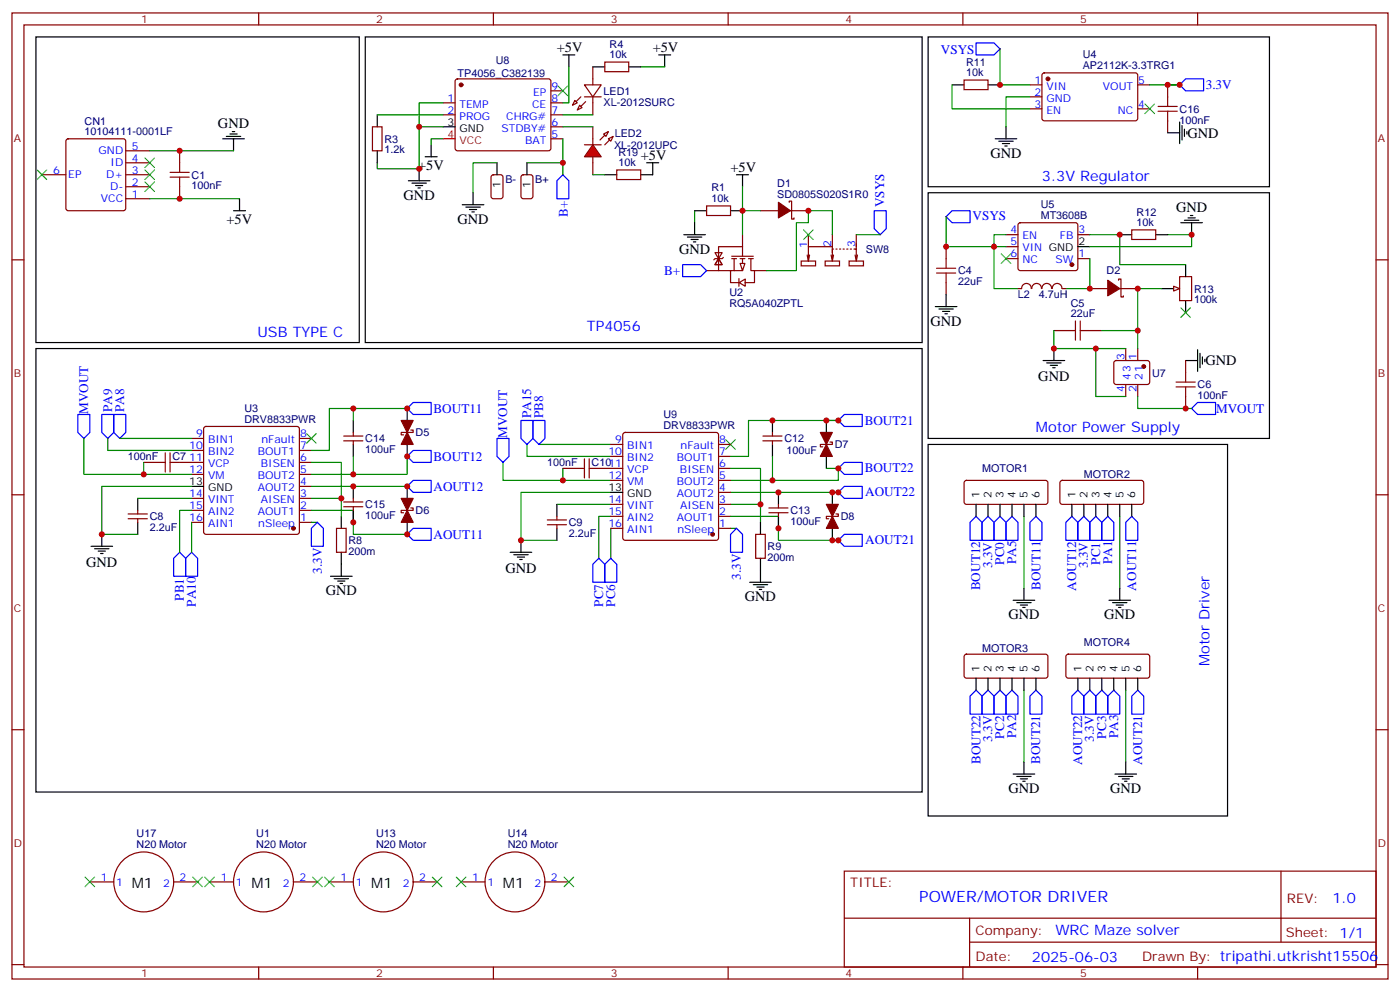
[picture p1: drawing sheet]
<svg xmlns="http://www.w3.org/2000/svg" width="412mm" height="292mm" viewBox="0 0 412 292" stroke-linecap="round" stroke-linejoin="round" font-family="sans-serif">
<g fill="none" stroke="#870000" stroke-width=".35">
<path d="M3.5 3.8h405.4v284.3h-405.4zM7.1 7.3h398.2v277.3h-398.2zM76.2 3.8v3.5M145.3 3.8v3.5M214.5 3.8v3.5M283.6 3.8v3.5M352.8 3.8v3.5M284 23.6h7v2.8h-7zM303.4 25h3.5M303.4 28.5h3.5M303.4 32h3.5M307.2 21.7l.4-.3 27.1 .1 .4 .7v12.9l-.7 .5-27.1-.1-.4-.6v-12.7z"/>
<path d="M335.1 25h3.6M335.1 32h3.6M3.5 76.5h3.6M278.7 72.6v3.5M296.3 76.1h3.6M296.3 69.1h3.6M296.3 72.6h3.6M300.1 65.8l.5-.3h16.2l.5 .3 .2 .5v12.7l-.2 .5-.5 .2h-16.2l-.5-.3-.2-.4v-12.7zM317.5 76.1h3.5M317.5 69.1h3.5M333.4 67.7h7v2.8h-7zM405.3 76.5h3.6"/>
<path d="M278.7 83.2v3.5M347.5 81.4h3.5v7.1h-3.5zM3.5 145.6h3.6M405.3 145.6h3.6M3.5 214.8h3.6M405.3 214.8h3.6M248.7 256.4h156.6v28.2h-156.6zM377.3 256.4v20.9M248.7 270.2h156.5M285.6 277.3h119.6M285.6 270.2v14.2M3.5 283.9h3.6"/>
<path d="M76.2 284.6v3.5M145.3 284.6v3.5M214.5 284.6v3.5M283.6 284.6v3.5M352.8 284.6v3.5M405.3 283.9h3.6"/>
</g>
<g fill="none" stroke="#000" stroke-width=".35">
<path d="M10.6 10.9h95.2v89.9h-95.2zM107.6 10.9h164v89.9h-164zM273.4 10.9h100.5v44.1h-100.5zM67.7 39.4h2.1M68.4 38.7h.7M280.5 25h3.5M291 25h3.6M296.3 37.3v3.6M65.6 40.9h6.4M66.7 40.1h4.2M68.8 40.9v3.5M293.2 40.9h6.3"/>
<path d="M294.2 41.6h4.2M295.3 42.3h2.1M296 43h.7M317.5 72.6h3.5M329.8 69.1h3.6M340.4 69.1h3.6M347.8 65.5h6.4M348.9 64.8h4.2M349.2 77.9v3.5M350 64.1h2.1M350.7 63.4h.7M351 65.5v3.6"/>
<path d="M275.5 90.2h6.4M276.6 90.9h4.2M277.6 91.7h2.2M278.3 92.4h.7M278.7 86.7v3.5M342.2 84.9h3.5M349.2 88.5v3.5"/>
</g>
<g fill="#870000" stroke="#870000" stroke-width=".35">
<circle cx="308.7" cy="23.2" r=".53"/>
<circle cx="315.7" cy="77.9" r=".53"/>
</g>
<path d="M287.5 12.6h5.3l1.8 1.8-1.8 1.8h-5.3zM347.5 25l1.7-1.8h5.3v3.5h-5.3zM278.7 63.8l1.8-1.8h5.3v3.5h-5.3z" fill="none" stroke="#00f" stroke-width=".35"/>
<path d="M294.6 14.4v10.6h8.8M280.5 25v7h22.9M303.4 28.5h-7.1v8.8M338.7 25h8.8M296.3 72.6h-3.5v12.3h7.1M296.3 69.1h-3.5v3.5M321 76.1v8.8h-7M344 69.1h7v3.5h-30" fill="none" stroke="#008700" stroke-width=".35"/>
<path d="M337.3 30.6l2.8 2.8M340.1 30.6l-2.8 2.8M294.9 74.7l2.8 2.8M297.7 74.7l-2.8 2.8" fill="none" stroke="#3c3" stroke-width=".35"/>
<path d="M275.9 79h5.6M278.7 76.1v2.9M275.9 80.4h5.6M278.7 80.4v2.8" fill="none" stroke="#a10000" stroke-width=".35"/>
<path d="M345.7 84.2l1.8 .7-1.8 .8z" fill="#f0f0f0" stroke="#870000" stroke-width=".35"/>
<path d="M130.5 37.3h-7v12.4h-12.4v-1.8M130.5 40.9h-3.5v1.7M278.7 63.8v8.8h14.1M321 69.1h8.8v8.8h19.4M310.4 97.3v5.3h21.2M335.1 97.3v5.3M342.2 84.9h-7.1v12.4h-10.5M322.8 102.6v14.1h8.8M335.1 116.7v3.5h15.9" fill="none" stroke="#008700" stroke-width=".35"/>
<path d="M164.4 25.3l2.8 2.9M167.2 25.3l-2.8 2.9M347.8 90.6l2.9 2.8M350.7 90.6l-2.9 2.8" fill="none" stroke="#3c3" stroke-width=".35"/>
<g fill="#870000" stroke="#870000" stroke-width=".35">
<path d="M326.3 82.5l3.5 2.4-3.5 2.2z"/>
<path d="M171.1 31.3l1.4-1.4z"/>
<path d="M171.1 28.5l-1.4 1.4z"/>
<path d="M176.7 41.2l1.5-1.4z"/>
<path d="M179.6 41.2l-1.4 1.4z"/>
<circle cx="336.9" cy="107.9" r=".53"/>
<circle cx="135.8" cy="25" r=".53"/>
</g>
<g fill="none" stroke="#870000" stroke-width=".35">
<path d="M174.6 19.7v5.3M109.7 37.3h2.8v7.1h-2.8zM130.5 30.3h3.6M130.5 33.8h3.6M134.3 23.4l.5-.2h26.8l.5 .2 .2 .5-.1 20-.6 .5-27.1-.1-.4-.6v-19.8zM162.3 30.3h3.5M162.3 33.8h3.5M162.3 37.3h3.5M162.3 26.7h3.5M169.3 29.6l.7 .7-1.4 .7zM170.7 31l.7 .7-1.4 .7zM172.2 25h4.9l-2.5 3.5z"/>
<path d="M172.2 28.5h4.9M174.6 28.5v5.3M177.8 39.4l1.4-.7-.7 1.4zM162.3 40.9h3.5M172.2 42.6h4.9M174.6 40.9v1.7M174.6 46.1v1.8M179.2 40.9l1.4-.8-.7 1.5zM310.4 97.3h3.6M321 84.9h5.3M321 97.3h3.6M329.5 82.5v-.4h.7v5.3h.7v-.3"/>
<path d="M329.8 84.9h5.3M328.3 106.3l.5-.2 9.4 .1 .5 .6-.1 5.9-.6 .5-9.5-.1-.4-.6v-5.7zM331.6 102.6v3.5M331.6 113.2v3.5M335.1 102.6v3.5M335.1 113.2v3.5"/>
</g>
<g fill="none" stroke="#000" stroke-width=".35">
<path d="M165.8 16.2h3.5M167.6 16.2v3.5M111.1 33.8v3.5M130.5 37.3h3.6M111.1 44.4v3.5M120.3 53.2h6.3M121.4 53.9h4.2M122.4 54.6h2.1M123.1 55.3h.7M123.5 49.7v3.5M125.2 46.1h3.6M127 42.6v3.5"/>
<path d="M273.4 56.7h100.5v72.3h-100.5zM307.3 106.1h6.3M308.3 106.8h4.3M309.4 107.5h2.1M310.1 108.2h.7M310.4 102.6v3.5"/>
</g>
<path d="M314 97.3h2.8M316.8 94.5v5.6M318.2 94.5v5.6M318.2 97.3h2.8" fill="none" stroke="#a10000" stroke-width=".35"/>
<path d="M351 120.2l1.8-1.7h5.3v3.5h-5.3z" fill="none" stroke="#00f" stroke-width=".35"/>
<path d="M130.5 40.9h3.6" fill="none" stroke="#f00" stroke-width=".35"/>
<path d="M174.6 42.6l2.5 3.5h-4.9z" fill="#f33" stroke="#870000" stroke-width=".35"/>
<g fill="none" stroke="#870000" stroke-width=".35">
<path d="M174.6 37.3v3.6M144.9 51.6l.4-.2h2.2l.6 .5 .1 5.9-.5 .6-2.4 .1-.6-.5-.1-5.9zM153.7 51.6l.5-.2h2.1l.6 .5 .1 5.9-.5 .6-2.3 .1-.7-.5v-5.9zM174.6 47.9v3.5M208.1 79.7h3.6M210.6 74.4h2.1l-1 1.7zM211.7 76.1l1 1.8h-2.1zM213.1 75.8l-.4 .3h-2.1l-.3 .4M215.5 76.1h1.5M215.5 75.4h6.4M216.3 76.1v3.6M218 76.1h1.4"/>
<path d="M218.7 75.4v-2.8h-7v7.1h3.5M218.7 76.1v3.6h-3.5v3.5h2.5M218.7 69.1v3.5M220.5 76.1h1.4M221.2 76.1v3.6h1v3.5h-2.8M222.2 79.7h3.6M217.7 82v2.3M217.7 83.2l1.8-1.1v2.1z"/>
</g>
<path d="M167.6 19.7v10.6h-1.8M111.1 33.8h19.4M130.5 30.3h-7v7M165.8 33.8h8.8M165.8 37.3h8.8M146.4 47.9h-7.1v8.8" fill="none" stroke="#008700" stroke-width=".35"/>
<path d="M194 16.2h3.6M195.8 16.2v3.5M139.3 56.7v3.6M146.4 47.9v3.5M155.2 47.9v3.5M190.5 47.9h3.5M192.3 47.9v3.5M136.2 60.3h6.3M137.2 61h4.3M138.3 61.7h2.1M139 62.4h.7" fill="none" stroke="#000" stroke-width=".35"/>
<path d="M165.8 51.4l1.8 1.8v5.3h-3.6v-5.3z" fill="none" stroke="#00f" stroke-width=".35"/>
<path d="M218 77.5h1.4l-.7 2.2z" fill="#fff" stroke="#870000" stroke-width=".35"/>
<g fill="none" stroke="#000" stroke-width=".35">
<path d="M174.6 19.7h3.6M185.2 19.7h3.5M344 39.1h3.5M347.5 35.9v6.4M348.2 37v4.2M348.9 38v2.1M349.6 38.7v.7M70.6 58.5v3.5M178.2 51.4h3.5M188.7 51.4h3.6M217 51.4h3.5M218.7 51.4v3.6"/>
<path d="M68.8 62h3.5M201.4 69.1h6.4M202.5 69.8h4.2M203.6 70.5h2.1M204.3 71.2h.7M204.6 65.5v3.6M204.6 62h3.5M215.2 62h3.5M10.6 102.6h261v130.5h-261zM349.2 106.1h3.6M352.8 102.9v6.4M353.5 104v4.2"/>
<path d="M354.2 105.1v2.1M354.9 105.8v.7M104.1 123.8v3.5M104.1 130.8v3.5M119.9 120.2v3.6M119.9 130.8v3.5M227.5 123.8v3.5M227.5 130.8v3.5M243.4 123.8v3.5M243.4 134.3v3.6M273.4 130.8h88.2v109.4h-88.2zM30 157.3v3.5"/>
<path d="M40.6 146.7v3.5M40.6 153.7v3.6M56.4 143.2h3.6M100.5 152v3.5M104.1 143.2v3.5M104.1 150.2v3.5M119.9 143.2v3.5M119.9 153.7v3.6M153.5 159v3.6M164 148.4v3.6M164 155.5v3.5M179.9 144.9h3.5"/>
<path d="M224 153.7v3.6M229.3 144.9v3.5M229.3 152v3.5M245.2 144.9v3.5M245.2 155.5v3.5M287.5 148.4v3.6M291 148.4v3.6M294.6 148.4v3.6M298.1 148.4v3.6M301.6 148.4v3.6M305.2 148.4v3.6M315.7 148.4v3.6"/>
<path d="M319.3 148.4v3.6M322.8 148.4v3.6M326.3 148.4v3.6M329.8 148.4v3.6M333.4 148.4v3.6M26.8 160.8h6.4M27.9 161.5h4.2M28.9 162.2h2.1M29.6 162.9h.7M97.4 169.6h6.3M98.4 170.3h4.3M99.5 171h2.1"/>
<path d="M100.2 171.7h.7M100.5 162.6v7M150.3 162.6h6.3M151.3 163.3h4.3M152.4 164h2.1M153.1 164.7h.7M220.8 171.4h6.4M221.9 172.1h4.2M223 172.8h2.1M223.7 173.5h.7M224 164.3v7.1M298.4 176.7h6.4"/>
<path d="M299.5 177.4h4.2M300.6 178.1h2.1M301.3 178.8h.7M301.6 173.1v3.6M326.7 176.7h6.3M327.7 177.4h4.3M328.8 178.1h2.1M329.5 178.8h.7M329.8 173.1v3.6M287.5 199.6v3.5M291 199.6v3.5M294.6 199.6v3.5"/>
<path d="M298.1 199.6v3.5M301.6 199.6v3.5M305.2 199.6v3.5M317.5 199.6v3.5M321 199.6v3.5M324.6 199.6v3.5M328.1 199.6v3.5M331.6 199.6v3.5M335.1 199.6v3.5M298.4 227.8h6.4M299.5 228.5h4.2M300.6 229.2h2.1"/>
<path d="M301.3 229.9h.7M301.6 224.3v3.5M328.4 227.8h6.4M329.5 228.5h4.2M330.6 229.2h2.1M331.3 229.9h.7M331.6 224.3v3.5"/>
</g>
<g fill="none" stroke="#008700" stroke-width=".35">
<path d="M188.7 19.7h7.1M344 25h3.5M44.1 44.4h24.7M44.1 58.5h26.5M155.2 47.9h10.6M165.8 40.9v10.5M174.6 51.4h3.6M218.7 55v7M204.6 62v3.5M224 62h-5.3v7.1M245.2 69.1v-7.1h-7.1v3.5h-3.5v14.2h-8.8M252.2 69.1h7.1"/>
<path d="M24.7 129v10.6h31.7M31.7 129v3.6h24.7M35.3 129h21.1M42.3 136.1v3.5M91.7 136.1h8.8v10.6M104.1 120.2v3.6M104.1 134.3v5.3M119.9 134.3v5.3h-28.2M119.9 120.2h-22.9v12.4h-5.3M148.2 136.1v5.3h31.7M155.2 130.8v3.5h24.7M158.7 130.8h21.2"/>
<path d="M165.8 137.9v3.5M215.2 137.9h8.8v10.5M227.5 134.3v7.1M243.4 137.9h3.5v3.5h-31.7M243.4 123.8h3.5h-26.4v10.5h-5.3M40.6 146.7h15.8M56.4 143.2h-26.4v14.1h10.6M56.4 150.2h-3.5v12.4M56.4 153.7v8.9M91.7 146.7h8.8v5.3M91.7 150.2h12.4v7.1h15.8M91.7 143.2h28.2"/>
<path d="M91.7 153.7h1.8M164 148.4h15.9M179.9 152h-3.5v12.3M179.9 144.9h-26.4v14.1h10.5M179.9 155.5v8.8M215.2 148.4h8.8v5.3M215.2 152h14.1v7h17.6h-1.7M215.2 155.5h1.8M215.2 144.9h31.7M301.6 152v21.1M329.8 152v21.1M301.6 203.1v21.2"/>
<path d="M331.6 203.1v21.2"/>
</g>
<g fill="none" stroke="#870000" stroke-width=".35">
<path d="M178.2 18.3h7v2.8h-7zM344 25v3.5M344 35.6v3.5M12.3 51.4h7.1M19.6 41.1l.5-.2h16.2l.5 .2 .2 .5v19.7l-.2 .5-.5 .2h-16.2l-.5-.2-.2-.5v-19.7zM37 51.4h7.1M37 58.5h7.1M37 55h7.1M37 47.9h7.1M37 44.4h7.1M52.9 44.4v3.5M52.9 55v3.5"/>
<path d="M181.7 50h7v2.8h-7zM232.5 59.5v-.3h.7v5.3h.7v-.4M208.1 60.6h7.1v2.8h-7.1zM224 62h5.3M232.8 62h5.3M236 76.8h4.2v1.4h-4.2zM237.8 75.1l.3 1.7M238.1 69.1v3.5M238.5 75.1l-.4 1.7M243.1 76.8h4.2v1.4h-4.2zM244.8 75.1l.4 1.7 .3-1.7M245.2 72.6h-7.1v4.2"/>
<path d="M245.2 69.1v5.3M245.5 73.3h-.3v2.8M246.2 73.3h.4M247.3 73.3h.3M248.4 73.3h.3M249.4 73.3h.4M250.1 76.8h4.3v1.4h-4.3zM250.5 73.3h.3M251.5 73.3h.7v2.8M251.9 75.1l.3 1.7 .4-1.7M252.2 69.1v4.4M299.9 84.9h1"/>
<path d="M301 84.9a1.41 1.41 0 0 1 1.4-1.5 1.41 1.41 0 0 1 1.4 1.5M304 84.9a1.41 1.41 0 0 1 1.4-1.5 1.41 1.41 0 0 1 1.4 1.5M306.9 84.9a1.41 1.41 0 0 1 1.4-1.5 1.41 1.41 0 0 1 1.4 1.5M310 84.9a1.41 1.41 0 0 1 1.4-1.5 1.41 1.41 0 0 1 1.4 1.5M312.9 84.9h1.1M349.2 106.1v3.5M349.2 116.7v3.5M42.3 136.1h3.6M52.9 136.1h7.1M56.4 139.6h3.6M56.4 132.6h3.6M56.4 129h3.6"/>
<path d="M60.2 125.7l.5-.2h26.8l.5 .2 .2 .5v30.4l-.2 .5-.5 .2h-26.8l-.5-.3-.2-.4v-30.4zM88.2 139.6h3.5M88.2 136.1h3.5M88.2 132.6h3.5M88.2 129h3.5M101.2 129.8h5.7M101.2 128.3h5.7M104.1 127.3v1M104.1 129.8v1M121 126.6h.7v.7h-3.5v.7h.7M165.8 137.9h3.5M176.4 137.9h7"/>
<path d="M179.9 134.3h3.5M179.9 130.8h3.5M183.7 127.5l.4-.2h26.9l.5 .2 .2 .5v30.3l-.3 .5-.4 .2h-26.9l-.4-.2-.3-.5v-30.3zM211.7 137.9h3.5M211.7 134.3h3.5M211.7 130.8h3.5M224.7 129.8h5.7M224.7 128.3h5.7M227.5 127.3v1M227.5 129.8v1M244.5 130.1h.7v.7h-3.5v.7h.7M37.7 152.7h5.7"/>
<path d="M37.7 151.3h5.7M40.6 150.2v1.1M40.6 152.7v1M56.4 153.7h3.6M56.4 150.2h3.6M56.4 146.7h3.6M88.2 153.7h3.5M88.2 150.2h3.5M88.2 146.7h3.5M88.2 143.2h3.5M99.1 155.5h2.9v7.1h-2.9zM101.2 149.2h5.7"/>
<path d="M101.2 147.7h5.7M104.1 146.7v1M104.1 149.2v1M121 149.5h.7v.7h-3.5v.7h.7M161.2 154.4h5.7M161.2 153h5.7M164 152v1M164 154.4v1.1M179.9 155.5h3.5M179.9 152h3.5M179.9 148.4h3.5M179.9 141.4h3.5"/>
<path d="M211.7 155.5h3.5M211.7 152h3.5M211.7 148.4h3.5M211.7 144.9h3.5M211.7 141.4h3.5M222.6 157.3h2.8v7h-2.8zM226.5 150.9h5.6M226.5 149.5h5.6M229.3 148.4v1.1M229.3 150.9v1.1M246.2 151.3h.7v.7h-3.5v.7h.7M284.2 141.6l.5-.2h23.5l.5 .7-.1 5.9-.6 .4h-23.6l-.4-.7v-5.6z"/>
<path d="M312.4 141.6l.5-.2h23.6l.4 .7-.1 5.9-.6 .4h-23.6l-.4-.7v-5.6zM284.2 192.8l.5-.3 23.5 .1 .5 .7-.1 5.9-.6 .4-23.6-.1-.4-.6v-5.6zM314.2 192.8l.5-.3 23.5 .1 .5 .7-.1 5.9-.6 .4-23.6-.1-.4-.6v-5.6zM26.5 259.6h7M51.2 259.6h7M61.7 259.6h7.1M86.4 259.6h7.1M97 259.6h7.1M121.7 259.6h7.1M135.8 259.6h7.1M160.5 259.6h7.1"/>
<circle cx="42.3" cy="259.6" r="8.8"/>
<circle cx="77.6" cy="259.6" r="8.8"/>
<circle cx="112.9" cy="259.6" r="8.8"/>
<circle cx="151.7" cy="259.6" r="8.8"/>
</g>
<g fill="#870000" stroke="#870000" stroke-width=".35">
<path d="M229.3 59.5l3.5 2.5-3.5 2.1z"/>
<path d="M118.2 123.8h3.5l-1.8 3.5z"/>
<path d="M119.9 127.3l1.8 3.5h-3.5z"/>
<path d="M118.2 146.7h3.5l-1.8 3.5z"/>
<path d="M119.9 150.2l1.8 3.5h-3.5z"/>
<path d="M241.7 127.3h3.5l-1.8 3.5z"/>
<path d="M243.4 130.8l1.8 3.5h-3.5z"/>
<path d="M243.4 148.4h3.5l-1.7 3.6z"/>
<path d="M245.2 152l1.7 3.5h-3.5z"/>
<circle cx="86.4" cy="155.5" r=".53"/>
<circle cx="209.9" cy="157.3" r=".53"/>
</g>
<g fill="none" stroke="#00f" stroke-width=".35">
<path d="M201.1 77.9h5.3l1.7 1.8-1.7 1.7h-5.3zM257.5 62h3.6v5.3l-1.8 1.8-1.8-1.8zM22.9 122h3.6v5.3l-1.8 1.7-1.8-1.7zM30 122h3.5v5.3l-1.8 1.7-1.7-1.7zM33.5 122h3.5v5.3l-1.7 1.7-1.8-1.7zM119.9 120.2l1.8-1.7h5.3v3.5h-5.3zM119.9 134.3l1.8-1.7h5.3v3.5h-5.3zM146.4 129h3.5v5.3l-1.7 1.8-1.8-1.8zM153.5 123.8h3.5v5.2l-1.8 1.8-1.7-1.8zM157 123.8h3.5v5.2l-1.8 1.8-1.7-1.8zM246.9 137.9l1.8-1.8h5.3v3.5h-5.3zM246.9 123.8l1.8-1.8h5.3v3.5h-5.3z"/>
<path d="M93.5 153.7l1.7 1.8v5.3h-3.5v-5.3zM119.9 143.2l1.8-1.8h5.3v3.5h-5.3zM119.9 157.3l1.8-1.8h5.3v3.5h-5.3zM217 155.5l1.7 1.8v5.3h-3.5v-5.3zM246.9 159l1.8-1.7h5.3v3.5h-5.3zM246.9 144.9l1.8-1.7h5.3v3.5h-5.3zM287.5 152l1.8 1.7v5.3h-3.5v-5.3zM291 152l1.8 1.7v5.3h-3.5v-5.3zM294.6 152l1.7 1.7v5.3h-3.5v-5.3zM298.1 152l1.8 1.7v5.3h-3.6v-5.3zM303.4 153.7l1.8-1.7 1.7 1.7v5.3h-3.5zM315.7 152l1.8 1.7v5.3h-3.5v-5.3z"/>
<path d="M317.5 153.7l1.8-1.7 1.7 1.7v5.3h-3.5zM322.8 152l1.8 1.7v5.3h-3.6v-5.3zM326.3 152l1.8 1.7v5.3h-3.5v-5.3zM333.4 152l1.7 1.7v5.3h-3.5v-5.3zM52.9 162.6l1.8 1.7v5.3h-3.5v-5.3zM56.4 162.6l1.8 1.7v5.3h-3.5v-5.3zM176.4 164.3l1.8 1.8v5.3h-3.6v-5.3zM179.9 164.3l1.8 1.8v5.3h-3.5v-5.3zM287.5 203.1l1.8 1.8v5.3h-3.5v-5.3zM291 203.1l1.8 1.8v5.3h-3.5v-5.3zM294.6 203.1l1.7 1.8v5.3h-3.5v-5.3zM298.1 203.1l1.8 1.8v5.3h-3.6v-5.3z"/>
<path d="M305.2 203.1l1.7 1.8v5.3h-3.5v-5.3zM317.5 203.1l1.8 1.8v5.3h-3.6v-5.3zM321 203.1l1.8 1.8v5.3h-3.5v-5.3zM324.6 203.1l1.7 1.8v5.3h-3.5v-5.3zM328.1 203.1l1.7 1.8v5.3h-3.5v-5.3zM335.1 203.1l1.8 1.8v5.3h-3.5v-5.3z"/>
</g>
<g fill="none" stroke="#a10000" stroke-width=".35">
<path d="M341.1 31.3h5.7M341.1 32.7h5.7M344 28.5v2.8M344 32.7v2.9M50.1 50.7h5.6M50.1 52.1h5.6M52.9 47.9v2.8M52.9 52.1v2.9M346.4 112.5h5.7M346.4 113.9h5.7M349.2 109.6v2.9M349.2 113.9v2.8"/>
<path d="M45.9 136.1h2.8M48.7 133.3v5.6M50.1 136.1h2.8M50.1 133.3v5.6M169.3 137.9h2.9M172.2 135v5.7M173.6 137.9h2.8M173.6 135v5.7"/>
</g>
<g fill="none" stroke="#3c3" stroke-width=".35">
<path d="M10.9 50l2.9 2.8M13.8 50l-2.9 2.8M42.7 46.5l2.8 2.8M42.7 50l2.8 2.8M42.7 53.6l2.8 2.8M45.5 46.5l-2.8 2.8M45.5 50l-2.8 2.8M45.5 53.6l-2.8 2.8M236.7 67.7l2.8 2.8M239.5 67.7l-2.8 2.8M90.3 127.6l2.8 2.9M93.1 127.6l-2.8 2.9"/>
<path d="M213.8 129.4l2.8 2.8M216.6 129.4l-2.8 2.8M25 258.2l2.9 2.8M27.9 258.2l-2.9 2.8M56.8 258.2l2.8 2.8M59.6 258.2l-2.8 2.8M60.3 258.2l2.8 2.8M63.1 258.2l-2.8 2.8M92.1 258.2l2.8 2.8M94.9 258.2l-2.8 2.8M95.6 258.2l2.8 2.8M98.4 258.2l-2.8 2.8"/>
<path d="M127.4 258.2l2.8 2.8M130.2 258.2l-2.8 2.8M134.4 258.2l2.8 2.8M137.2 258.2l-2.8 2.8M166.2 258.2l2.8 2.8M169 258.2l-2.8 2.8"/>
</g>
<g fill="#c00">
<circle cx="294.6" cy="25" r=".88"/>
<circle cx="292.8" cy="72.6" r=".88"/>
<circle cx="278.7" cy="72.6" r=".88"/>
<circle cx="335.1" cy="84.9" r=".88"/>
<circle cx="335.1" cy="97.3" r=".88"/>
<circle cx="310.4" cy="102.6" r=".88"/>
<circle cx="322.8" cy="102.6" r=".88"/>
<circle cx="123.5" cy="37.3" r=".88"/>
<circle cx="123.5" cy="49.7" r=".88"/>
<circle cx="329.8" cy="69.1" r=".88"/>
<circle cx="351" cy="69.1" r=".88"/>
<circle cx="42.3" cy="139.6" r=".88"/>
<circle cx="165.8" cy="141.4" r=".88"/>
<circle cx="227.5" cy="123.8" r=".88"/>
<circle cx="229.3" cy="155.5" r=".88"/>
<circle cx="229.3" cy="144.9" r=".88"/>
<circle cx="227.5" cy="141.4" r=".88"/>
<circle cx="104.1" cy="153.7" r=".88"/>
<circle cx="104.1" cy="143.2" r=".88"/>
<circle cx="104.1" cy="120.2" r=".88"/>
<circle cx="119.9" cy="134.3" r=".88"/>
<circle cx="119.9" cy="143.2" r=".88"/>
<circle cx="119.9" cy="157.3" r=".88"/>
<circle cx="243.4" cy="123.8" r=".88"/>
<circle cx="246.9" cy="137.9" r=".88"/>
<circle cx="246.9" cy="123.8" r=".88"/>
<circle cx="246.9" cy="144.9" r=".88"/>
<circle cx="246.9" cy="159" r=".88"/>
<circle cx="245.2" cy="144.9" r=".88"/>
<circle cx="245.2" cy="159" r=".88"/>
<circle cx="119.9" cy="120.2" r=".88"/>
<circle cx="218.7" cy="62" r=".88"/>
<circle cx="238.1" cy="62" r=".88"/>
<circle cx="165.8" cy="47.9" r=".88"/>
<circle cx="321" cy="84.9" r=".88"/>
<circle cx="344" cy="25" r=".88"/>
<circle cx="347.5" cy="25" r=".88"/>
<circle cx="30" cy="157.3" r=".88"/>
<circle cx="104.1" cy="139.6" r=".88"/>
<circle cx="100.5" cy="146.7" r=".88"/>
<circle cx="153.5" cy="159" r=".88"/>
<circle cx="224" cy="148.4" r=".88"/>
<circle cx="349.3" cy="120.2" r=".88"/>
<circle cx="52.9" cy="44.4" r=".88"/>
<circle cx="52.9" cy="58.5" r=".88"/>
</g>
<text font-size="4.6" fill="#00f" x="270.8" y="265.4">POWER/MOTOR DRIVER</text>
<g font-size="4.2">
<text x="164" y="15.5">+5V</text>
<text x="192.3" y="15.5">+5V</text>
<text x="64.2" y="37.6">GND</text>
<text x="349.8" y="40.5">GND</text>
<text x="188.7" y="47.2">+5V</text>
<text x="291.7" y="46.5">GND</text>
<text x="123.2" y="50">+5V</text>
<text x="215.2" y="50.7">+5V</text>
<text x="118.9" y="58.8">GND</text>
<text x="66.7" y="65.9">+5V</text>
<text x="134.8" y="65.9">GND</text>
<text x="346.4" y="62.3">GND</text>
<text x="200" y="74.7">GND</text>
<text x="274.1" y="95.9">GND</text>
<text x="355.1" y="107.6">GND</text>
<text x="305.9" y="112.2">GND</text>
<text x="25.4" y="166.8">GND</text>
<text x="148.9" y="168.6">GND</text>
<text x="96" y="175.3">GND</text>
<text x="219.4" y="177">GND</text>
<text x="297" y="182.3">GND</text>
<text x="325.3" y="182.3">GND</text>
<text x="297" y="233.5">GND</text>
<text x="327" y="233.5">GND</text>
<text x="38.8" y="261.3">M1</text>
<text x="74.1" y="261.3">M1</text>
<text x="109.4" y="261.3">M1</text>
<text x="148.2" y="261.3">M1</text>
</g>
<g font-size="4.2" fill="#00f">
<text x="306.9" y="53.2">3.3V Regulator</text>
<text x="75.8" y="99.1">USB TYPE C</text>
<text x="172.9" y="97.3">TP4056</text>
<text x="305.2" y="127.3">Motor Power Supply</text>
<text x="356.3" y="196.1" transform="rotate(-90 356.3 196.1)">Motor Driver</text>
<text x="392.5" y="265.7">1.0</text>
<text x="310.9" y="275.2">WRC Maze solver</text>
<text x="304" y="283">2025-06-03</text>
</g>
<g font-size="3.9" fill="#00f">
<text x="277.1" y="15.8">VSYS</text>
<text x="355.2" y="26.2">3.3V</text>
<text x="167.2" y="63.9" transform="rotate(-90 167.2 63.9)">B+</text>
<text x="260.4" y="61" transform="rotate(-90 260.4 61)">VSYS</text>
<text x="286.5" y="64.9">VSYS</text>
<text x="195.6" y="81.1">B+</text>
<text x="25.9" y="121.8" transform="rotate(-90 25.9 121.8)">MVOUT</text>
<text x="33" y="121.3" transform="rotate(-90 33 121.3)">PA9</text>
<text x="36.5" y="121.3" transform="rotate(-90 36.5 121.3)">PA8</text>
<text x="127.7" y="121.5">BOUT11</text>
<text x="156.5" y="123" transform="rotate(-90 156.5 123)">PA15</text>
<text x="160" y="123" transform="rotate(-90 160 123)">PB8</text>
<text x="254.7" y="125">BOUT21</text>
<text x="358.2" y="121.5">MVOUT</text>
<text x="149.4" y="128.9" transform="rotate(-90 149.4 128.9)">MVOUT</text>
<text x="127.7" y="135.6">BOUT12</text>
<text x="254.7" y="139.1">BOUT22</text>
<text x="127.7" y="144.4">AOUT12</text>
<text x="254.9" y="146.1">AOUT22</text>
<text x="127.7" y="158.5">AOUT11</text>
<text x="254.9" y="160.2">AOUT21</text>
<text x="292.3" y="167.2" transform="rotate(-90 292.3 167.2)">3.3V</text>
<text x="295.8" y="166.2" transform="rotate(-90 295.8 166.2)">PC0</text>
<text x="299.4" y="166.1" transform="rotate(-90 299.4 166.1)">PA5</text>
<text x="320.5" y="167.2" transform="rotate(-90 320.5 167.2)">3.3V</text>
<text x="324.1" y="166.2" transform="rotate(-90 324.1 166.2)">PC1</text>
<text x="327.6" y="166.1" transform="rotate(-90 327.6 166.1)">PA1</text>
<text x="94.8" y="168.9" transform="rotate(-90 94.8 168.9)">3.3V</text>
<text x="218.2" y="170.7" transform="rotate(-90 218.2 170.7)">3.3V</text>
<text x="288.7" y="173.7" transform="rotate(-90 288.7 173.7)">BOUT12</text>
<text x="306.5" y="173.6" transform="rotate(-90 306.5 173.6)">BOUT11</text>
<text x="317" y="174" transform="rotate(-90 317 174)">AOUT12</text>
<text x="334.6" y="173.8" transform="rotate(-90 334.6 173.8)">AOUT11</text>
<text x="54.2" y="176.8" transform="rotate(-90 54.2 176.8)">PB1</text>
<text x="57.7" y="178.5" transform="rotate(-90 57.7 178.5)">PA10</text>
<text x="177.6" y="178.6" transform="rotate(-90 177.6 178.6)">PC7</text>
<text x="181.2" y="178.6" transform="rotate(-90 181.2 178.6)">PC6</text>
<text x="292.3" y="218.3" transform="rotate(-90 292.3 218.3)">3.3V</text>
<text x="295.8" y="217.4" transform="rotate(-90 295.8 217.4)">PC2</text>
<text x="299.4" y="217.2" transform="rotate(-90 299.4 217.2)">PA2</text>
<text x="322.2" y="218.3" transform="rotate(-90 322.2 218.3)">3.3V</text>
<text x="325.8" y="217.4" transform="rotate(-90 325.8 217.4)">PC3</text>
<text x="329.4" y="217.2" transform="rotate(-90 329.4 217.2)">PA3</text>
<text x="288.8" y="224.9" transform="rotate(-90 288.8 224.9)">BOUT22</text>
<text x="306.4" y="224.9" transform="rotate(-90 306.4 224.9)">BOUT21</text>
<text x="318.8" y="225.1" transform="rotate(-90 318.8 225.1)">AOUT22</text>
<text x="336.4" y="225.1" transform="rotate(-90 336.4 225.1)">AOUT21</text>
</g>
<g font-size="3.9" fill="#800">
<text x="250.5" y="261">TITLE:</text>
<text x="379.1" y="265.7">REV:</text>
<text x="287.4" y="275.2">Company:</text>
<text x="378.7" y="275.8">Sheet: 1/1</text>
<text x="287.4" y="282.9">Date:</text>
<text x="336.4" y="282.9">Drawn By: tripathi.utkrisht15506</text>
</g>
<g font-size="3.2" fill="#800">
<text x="41.6" y="6.8">1</text>
<text x="110.8" y="6.8">2</text>
<text x="179.9" y="6.8">3</text>
<text x="249.1" y="6.8">4</text>
<text x="318.2" y="6.8">5</text>
<text x="4.1" y="41.9">A</text>
<text x="405.9" y="41.9">A</text>
<text x="4.1" y="111.1">B</text>
<text x="405.9" y="111.1">B</text>
<text x="4.1" y="180.2">C</text>
<text x="405.9" y="180.2">C</text>
<text x="4.1" y="249.3">D</text>
<text x="405.9" y="249.3">D</text>
<text x="41.6" y="287.6">1</text>
<text x="110.8" y="287.6">2</text>
<text x="179.9" y="287.6">3</text>
<text x="249.1" y="287.6">4</text>
<text x="318.2" y="287.6">5</text>
</g>
<g font-size="3.2" fill="#000080">
<text x="179.6" y="17.2">10k</text>
<text x="179.6" y="14">R4</text>
<text x="318.9" y="17.2">U4</text>
<text x="134.8" y="22.6">TP4056_C382139</text>
<text x="146.1" y="19">U8</text>
<text x="284.6" y="22.5">10k</text>
<text x="284.6" y="19.3">R11</text>
<text x="318.9" y="20.4">AP2112K-3.3TRG1</text>
<text x="177.8" y="27.9">LED1</text>
<text x="177.8" y="31.1">XL-2012SURC</text>
<text x="347.5" y="33.2">C16</text>
<text x="24.9" y="39.8">10104111-0001LF</text>
<text x="24.9" y="36.7">CN1</text>
<text x="113.2" y="42">R3</text>
<text x="181.1" y="40.3">LED2</text>
<text x="347.5" y="36.4">100nF</text>
<text x="113.2" y="45.2">1.2k</text>
<text x="180.9" y="43.8">XL-2012UPC</text>
<text x="182.2" y="45.8">R19</text>
<text x="56.4" y="52.5">C1</text>
<text x="148.9" y="54">B-</text>
<text x="157.7" y="54">B+</text>
<text x="182.2" y="49">10k</text>
<text x="56.4" y="55.8">100nF</text>
<text x="209.6" y="59.5">10k</text>
<text x="209.6" y="56.3">R1</text>
<text x="229" y="58.1">SD0805S020S1R0</text>
<text x="229" y="55">D1</text>
<text x="306.6" y="64.5">MT3608B</text>
<text x="306.6" y="61.3">U5</text>
<text x="334.8" y="63.5">R12</text>
<text x="334.8" y="66.6">10k</text>
<text x="255.1" y="74.5">SW8</text>
<text x="282.2" y="84">22uF</text>
<text x="282.2" y="80.8">C4</text>
<text x="326" y="80.8">D2</text>
<text x="214.9" y="87.1">U2</text>
<text x="299.8" y="87.8">L2</text>
<text x="306.1" y="87.8">4.7uH</text>
<text x="351.7" y="89.2">100k</text>
<text x="351.7" y="86.1">R13</text>
<text x="214.9" y="90.3">RQ5A040ZPTL</text>
<text x="315.4" y="93.4">22uF</text>
<text x="315.4" y="90.3">C5</text>
<text x="339.4" y="110.8">U7</text>
<text x="352.8" y="117.5">100nF</text>
<text x="352.8" y="114.3">C6</text>
<text x="72" y="124.5">DRV8833PWR</text>
<text x="72" y="121.3">U3</text>
<text x="195.5" y="123">U9</text>
<text x="107.6" y="130.2">C14</text>
<text x="122.4" y="128.5">D5</text>
<text x="195.5" y="126.2">DRV8833PWR</text>
<text x="231.1" y="130.2">C12</text>
<text x="245.9" y="132">D7</text>
<text x="37.7" y="135.5">100nF</text>
<text x="50.8" y="135.5">C7</text>
<text x="107.6" y="133.3">100uF</text>
<text x="161.1" y="137.2">100nF</text>
<text x="174.3" y="137.2">C1011</text>
<text x="231.7" y="133.7">100uF</text>
<text x="289.3" y="139">MOTOR1</text>
<text x="319.3" y="140.8">MOTOR2</text>
<text x="107.6" y="149.6">C15</text>
<text x="44.1" y="153.1">C8</text>
<text x="107.6" y="152.7">100uF</text>
<text x="122.4" y="151.4">D6</text>
<text x="167.6" y="154.9">C9</text>
<text x="232.8" y="154.5">100uF</text>
<text x="232.8" y="151.4">C13</text>
<text x="247.6" y="153.2">D8</text>
<text x="44.1" y="156.3">2.2uF</text>
<text x="102.7" y="160.1">R8</text>
<text x="167.6" y="158.1">2.2uF</text>
<text x="226.1" y="161.9">R9</text>
<text x="102.7" y="163.4">200m</text>
<text x="226.1" y="165.1">200m</text>
<text x="289.3" y="191.9">MOTOR3</text>
<text x="319.3" y="190.2">MOTOR4</text>
<text x="40.2" y="249.7">N20 Motor</text>
<text x="40.2" y="246.5">U17</text>
<text x="75.5" y="249.7">N20 Motor</text>
<text x="75.5" y="246.5">U1</text>
<text x="110.8" y="249.7">N20 Motor</text>
<text x="110.8" y="246.5">U13</text>
<text x="149.6" y="249.7">N20 Motor</text>
<text x="149.6" y="246.5">U14</text>
</g>
<g font-size="3.2" fill="#00f">
<text x="131.9" y="29.9">1</text>
<text x="157.1" y="28.2">EP</text>
<text x="162.5" y="29.9">8</text>
<text x="162.5" y="26.4">9</text>
<text x="304.7" y="24.6">1</text>
<text x="304.7" y="28.2">2</text>
<text x="308.2" y="26.4">VIN</text>
<text x="308.2" y="29.9">GND</text>
<text x="324.9" y="26.4">VOUT</text>
<text x="335.3" y="24.6">5</text>
<text x="131.9" y="33.4">2</text>
<text x="135.4" y="31.7">TEMP</text>
<text x="135.4" y="35.2">PROG</text>
<text x="149.1" y="35.2">CHRG#</text>
<text x="156.7" y="31.7">CE</text>
<text x="162.5" y="33.4">7</text>
<text x="304.7" y="31.7">3</text>
<text x="308.2" y="33.4">EN</text>
<text x="329.2" y="33.4">NC</text>
<text x="335.3" y="31.7">4</text>
<text x="147.7" y="38.7">STDBY#</text>
<text x="162.5" y="40.5">5</text>
<text x="162.5" y="37">6</text>
<text x="29.1" y="45.4">GND</text>
<text x="38.8" y="47.6">4</text>
<text x="38.8" y="44">5</text>
<text x="154.7" y="42.3">BAT</text>
<text x="15.6" y="51.1">6</text>
<text x="20.1" y="52.5">EP</text>
<text x="31.3" y="52.5">D+</text>
<text x="32.6" y="49">ID</text>
<text x="38.8" y="51.1">3</text>
<text x="29.7" y="59.5">VCC</text>
<text x="32.4" y="56">D-</text>
<text x="38.8" y="58.1">1</text>
<text x="38.8" y="54.6">2</text>
<text x="297.7" y="68.7">4</text>
<text x="301.2" y="70.5">EN</text>
<text x="312.2" y="70.5">FB</text>
<text x="317.7" y="68.7">3</text>
<text x="237.8" y="73" transform="rotate(-90 237.8 73)">1</text>
<text x="244.8" y="72.6" transform="rotate(-90 244.8 72.6)">2</text>
<text x="251.9" y="72.6" transform="rotate(-90 251.9 72.6)">3</text>
<text x="297.7" y="72.2">5</text>
<text x="297.7" y="75.8">6</text>
<text x="301.2" y="74">VIN GND</text>
<text x="301.2" y="77.5">NC</text>
<text x="310.9" y="77.5">SW</text>
<text x="317.7" y="75.8">1</text>
<text x="331.3" y="105.9" transform="rotate(-90 331.3 105.9)">3</text>
<text x="334.8" y="105.9" transform="rotate(-90 334.8 105.9)">1</text>
<text x="333" y="111.9" transform="rotate(-90 333 111.9)">43</text>
<text x="336.5" y="111.9" transform="rotate(-90 336.5 111.9)">21</text>
<text x="331.3" y="115.4" transform="rotate(-90 331.3 115.4)">4</text>
<text x="334.8" y="115.4" transform="rotate(-90 334.8 115.4)">2</text>
<text x="57.8" y="128.7">9</text>
<text x="61.3" y="130.5">BIN1</text>
<text x="77" y="130.5">nFault</text>
<text x="88.4" y="128.7">8</text>
<text x="181.3" y="130.5">9</text>
<text x="211.8" y="130.5">8</text>
<text x="55.8" y="132.2">10</text>
<text x="55.8" y="135.7">11</text>
<text x="61.3" y="134">BIN2</text>
<text x="61.3" y="137.5">VCP</text>
<text x="75.9" y="134">BOUT1</text>
<text x="76.8" y="137.5">BISEN</text>
<text x="88.4" y="135.7">6</text>
<text x="88.4" y="132.2">7</text>
<text x="179.2" y="134">10</text>
<text x="184.7" y="132.2">BIN1</text>
<text x="184.7" y="135.7">BIN2</text>
<text x="199.4" y="135.7">BOUT1</text>
<text x="200.5" y="132.2">nFault</text>
<text x="211.8" y="137.5">6</text>
<text x="211.8" y="134">7</text>
<text x="55.8" y="139.3">12</text>
<text x="61.3" y="141">VM</text>
<text x="75.9" y="141">BOUT2</text>
<text x="88.4" y="142.8">4</text>
<text x="88.4" y="139.3">5</text>
<text x="179.2" y="141">12</text>
<text x="184.7" y="139.3">VCP</text>
<text x="184.7" y="142.8">VM</text>
<text x="199.4" y="142.8">BOUT2</text>
<text x="200.3" y="139.3">BISEN</text>
<text x="211.8" y="141">5</text>
<text x="55.8" y="146.3">14</text>
<text x="55.8" y="149.9">15</text>
<text x="61.3" y="148.1">VINT</text>
<text x="75.9" y="144.6">AOUT2</text>
<text x="76.8" y="148.1">AISEN</text>
<text x="88.4" y="149.9">2</text>
<text x="88.4" y="146.3">3</text>
<text x="179.2" y="148.1">14</text>
<text x="184.7" y="149.9">VINT</text>
<text x="199.4" y="146.3">AOUT2</text>
<text x="200.3" y="149.9">AISEN</text>
<text x="211.8" y="148.1">3</text>
<text x="211.8" y="144.6">4</text>
<text x="55.8" y="153.4">16</text>
<text x="61.3" y="151.6">AIN2</text>
<text x="61.3" y="155.2">AIN1</text>
<text x="75.9" y="151.6">AOUT1</text>
<text x="76.1" y="155.2">nSleep</text>
<text x="88.4" y="153.4">1</text>
<text x="179.2" y="151.6">15</text>
<text x="179.2" y="155.2">16</text>
<text x="184.7" y="153.4">AIN2</text>
<text x="199.4" y="153.4">AOUT1</text>
<text x="211.8" y="155.2">1</text>
<text x="211.8" y="151.6">2</text>
<text x="184.7" y="156.9">AIN1</text>
<text x="199.6" y="156.9">nSleep</text>
<text x="29.7" y="259.2">1</text>
<text x="34.2" y="260.6">1</text>
<text x="48.1" y="261">2</text>
<text x="52.9" y="259.2">2</text>
<text x="65" y="259.2">1</text>
<text x="69.5" y="260.6">1</text>
<text x="83.4" y="261">2</text>
<text x="88.2" y="259.2">2</text>
<text x="100.3" y="259.2">1</text>
<text x="104.8" y="260.6">1</text>
<text x="118.6" y="261">2</text>
<text x="123.5" y="259.2">2</text>
<text x="139.1" y="259.2">1</text>
<text x="143.6" y="260.6">1</text>
<text x="157.4" y="261">2</text>
<text x="162.3" y="259.2">2</text>
</g>
<g font-size="3.2">
<text x="131.9" y="37">3</text>
<text x="135.4" y="38.7">GND</text>
<text x="147.5" y="55.2" transform="rotate(-90 147.5 55.2)">1</text>
<text x="156.3" y="55.2" transform="rotate(-90 156.3 55.2)">1</text>
<text x="317.7" y="72.2">2</text>
<text x="55.8" y="142.8">13</text>
<text x="61.3" y="144.6">GND</text>
<text x="179.2" y="144.6">13</text>
<text x="184.7" y="146.3">GND</text>
<text x="288.6" y="146.7" transform="rotate(-90 288.6 146.7)">1</text>
<text x="292.1" y="146.7" transform="rotate(-90 292.1 146.7)">2</text>
<text x="295.6" y="146.7" transform="rotate(-90 295.6 146.7)">3</text>
<text x="299.2" y="146.7" transform="rotate(-90 299.2 146.7)">4</text>
<text x="302.7" y="146.7" transform="rotate(-90 302.7 146.7)">5</text>
<text x="306.2" y="146.7" transform="rotate(-90 306.2 146.7)">6</text>
<text x="316.8" y="146.7" transform="rotate(-90 316.8 146.7)">1</text>
<text x="320.3" y="146.7" transform="rotate(-90 320.3 146.7)">2</text>
<text x="323.8" y="146.7" transform="rotate(-90 323.8 146.7)">3</text>
<text x="327.4" y="146.7" transform="rotate(-90 327.4 146.7)">4</text>
<text x="330.9" y="146.7" transform="rotate(-90 330.9 146.7)">5</text>
<text x="334.4" y="146.7" transform="rotate(-90 334.4 146.7)">6</text>
<text x="288.6" y="197.8" transform="rotate(-90 288.6 197.8)">1</text>
<text x="292.1" y="197.8" transform="rotate(-90 292.1 197.8)">2</text>
<text x="295.6" y="197.8" transform="rotate(-90 295.6 197.8)">3</text>
<text x="299.2" y="197.8" transform="rotate(-90 299.2 197.8)">4</text>
<text x="302.7" y="197.8" transform="rotate(-90 302.7 197.8)">5</text>
<text x="306.2" y="197.8" transform="rotate(-90 306.2 197.8)">6</text>
<text x="318.6" y="197.8" transform="rotate(-90 318.6 197.8)">1</text>
<text x="322.1" y="197.8" transform="rotate(-90 322.1 197.8)">2</text>
<text x="325.6" y="197.8" transform="rotate(-90 325.6 197.8)">3</text>
<text x="329.1" y="197.8" transform="rotate(-90 329.1 197.8)">4</text>
<text x="332.7" y="197.8" transform="rotate(-90 332.7 197.8)">5</text>
<text x="336.2" y="197.8" transform="rotate(-90 336.2 197.8)">6</text>
</g>
<g font-size="3.2" fill="#f00">
<text x="131.9" y="40.5">4</text>
<text x="135.4" y="42.3">VCC</text>
</g>
</svg>
